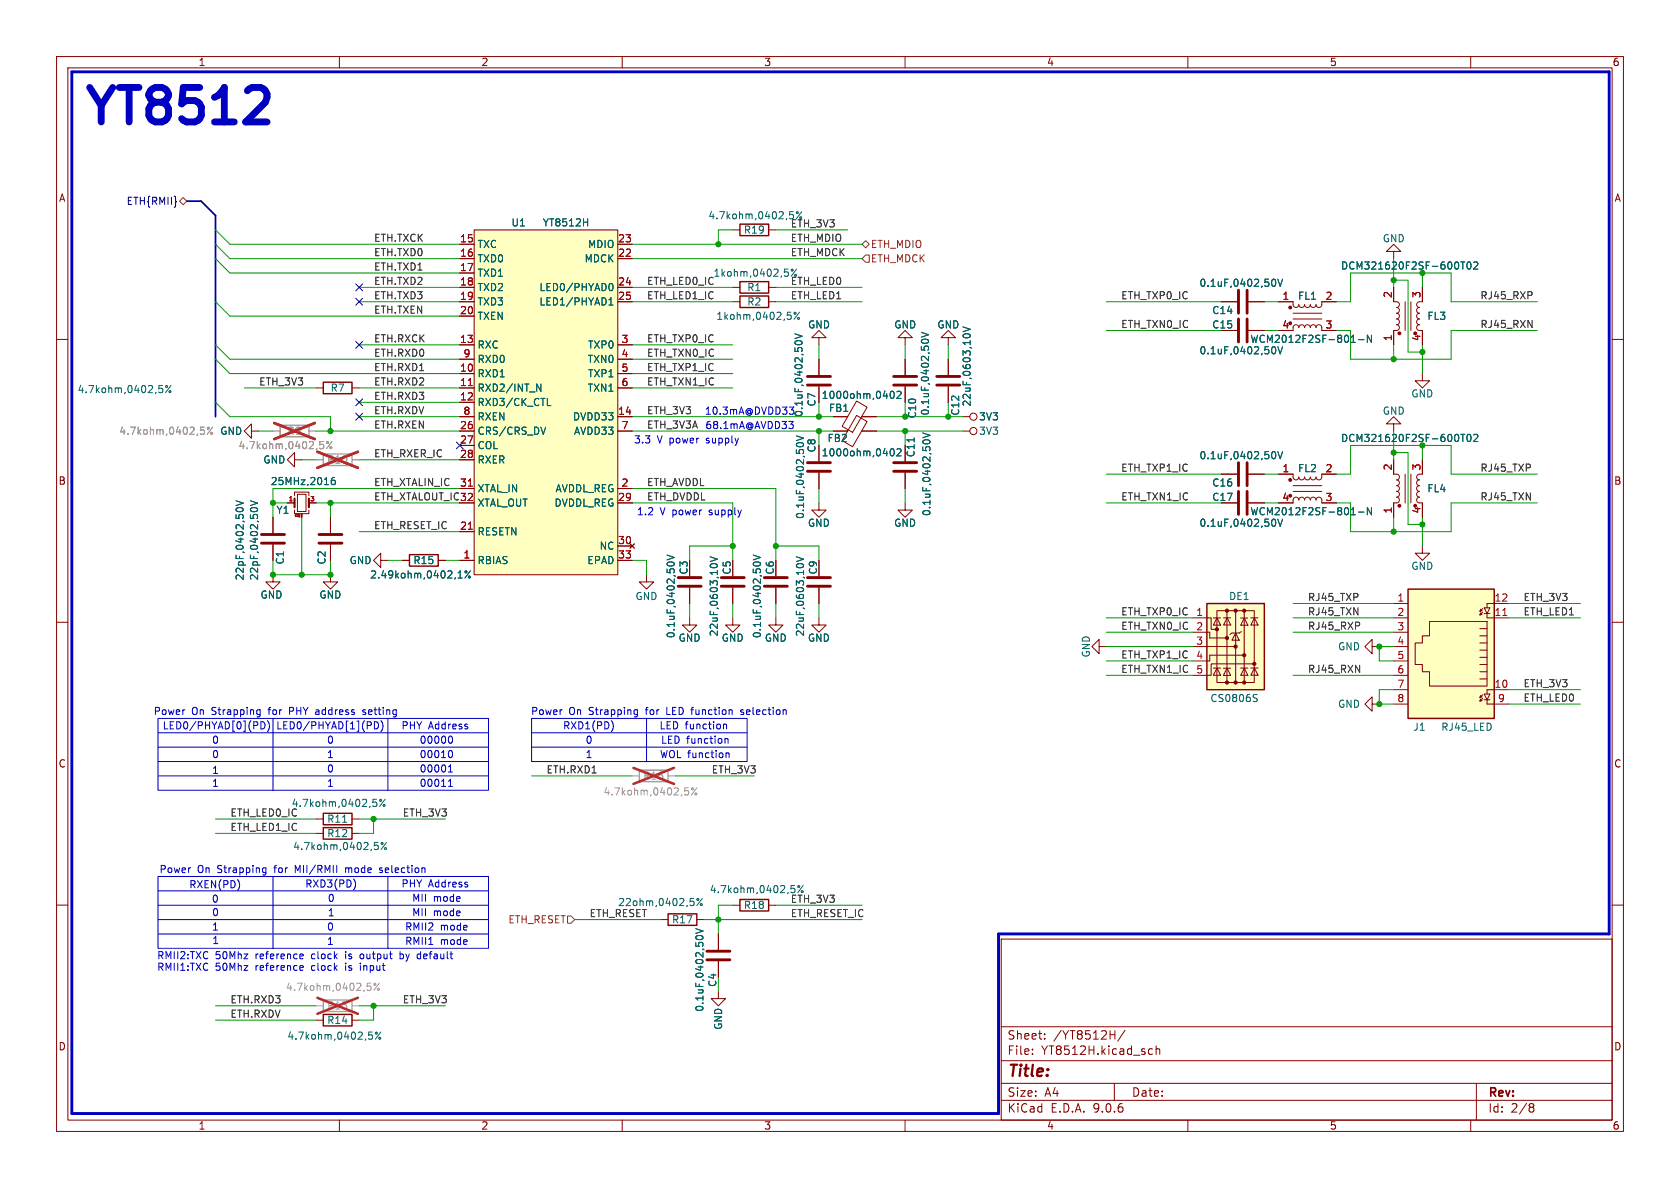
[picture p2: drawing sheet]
<svg xmlns="http://www.w3.org/2000/svg" width="297mm" height="210mm" viewBox="0 0 297 210" stroke-linecap="round" stroke-linejoin="round" font-family="sans-serif">
<g fill="none" stroke="#840000" stroke-width=".18">
<path d="M10 10h277v190h-277zM12 12h273v186h-273zM60 10v2M110 10v2M160 10v2M210 10v2M260 10v2M10 60h2M55.9 68.6h1.2M62.2 68.6h1.3M167.6 63.5v2.8M167.6 68.3v2.8"/>
<path d="M285 60h2M48.3 91.4v2.8M48.3 96.3v2.8M58.4 91.4v2.8M58.4 96.3v2.8M10 110h2M48.3 101.6v1.3h1.2l-1.2 1.2-1.3-1.2h1.3M137.2 109.2v1.3h1.2l-1.2 1.3-1.3-1.3h1.3M137.2 103.9v2.8M144.8 103.9v2.8M242.6 114.3v-1.3l-1.3 1.3 1.3 1.3v-1.3h1.2M285 110h2"/>
<path d="M242.6 124.5v-1.3l-1.3 1.3 1.3 1.2v-1.2h1.2M55.9 147.3h1.2M62.2 147.3h1.3M10 160h2M177 166h108v32h-108zM285 160h2M60 198v2M110 198v2M160 198v2M177 194.5h108M177 191.5h108M177 187.5h108"/>
<path d="M177 181.5h108M182.5 186.3v.1M182.5 185.5v.1M184.7 183.6v.1M184.7 182.8v.1M196.2 182.9h.9M197 191.5v3M197.1 182.2v1.5M198.9 182.1l-1.3 2M203.3 185.4l.4 .1M203.7 186.3l-.4 .1M204.4 185.5l.2-.1 .4 .1v.9"/>
<path d="M204.4 184.9v1.5M210 198v2M260 198v2M261 191.5v6.5M270.6 195.1l.4 .1 .2 .2-.3 .3M270.6 195.7h.3M270.9 195.7l.2 .2 .1 .4-.2 .2-.4 .1"/>
</g>
<path d="M49.5 75.2h5.1v2h-5.1zM113 136.1h5.1v2.1h-5.1z" fill="none" stroke="#a1a1a1" stroke-width=".25"/>
<path d="M48.3 76.2h1.2M54.6 76.2h1.3M111.8 137.2h1.2M118.1 137.2h1.3" fill="none" stroke="#a1a1a1" stroke-width=".18"/>
<g fill="none" stroke="#989898" stroke-width=".18">
<path d="M35.5 75.5h.6M35.6 76h.3l.2 .2-.1 .5-.4 .1M37.6 75.5l-1 1.3M121.1 139.3h.6M121.2 139.7h.3l.2 .3-.1 .5h-.4M123.2 139.3l-1 1.2"/>
<circle cx="36.8" cy="75.7" r=".18"/>
<circle cx="37.4" cy="76.6" r=".18"/>
<circle cx="122.4" cy="139.4" r=".18"/>
<circle cx="123" cy="140.4" r=".18"/>
</g>
<path d="M48.5 74.8l7.2 2.8M55.7 74.8l-7.2 2.8M112 135.7l7.2 2.9M119.2 135.7l-7.2 2.9" fill="none" stroke="#e12e31" stroke-width=".46"/>
<path d="M57.1 67.6h5.1v2h-5.1zM57.1 146.3h5.1v2h-5.1z" fill="none" stroke="#840000" stroke-width=".25"/>
<g fill="none" stroke="#006464" stroke-width=".18">
<path d="M170.3 59.4a.68 .68 0 0 1 .6-.4 .68 .68 0 0 1 .6 .4M170.3 57.8l1.2 .4-1.2 .4M28.1 68.1h.6M28.2 68.6h.3l.3 .3-.1 .5h-.5M30.2 68.1l-.9 1.3M41.7 90.2a.68 .68 0 0 1 .7-.5 .68 .68 0 0 1 .6 .5M41.7 88.5l1.3 .4-1.3 .5M44.3 90.2a.68 .68 0 0 1 .6-.5 .68 .68 0 0 1 .6 .5M44.3 88.5l1.2 .4-1.2 .5M133.2 99.8a.68 .68 0 0 1 .6-.5 .68 .68 0 0 1 .6 .5M133.2 98.1l1.2 .4-1.2 .5M140.8 98.4l1.3 .4-1.3 .5"/>
<path d="M140.8 100.1a.68 .68 0 0 1 .6-.5 .68 .68 0 0 1 .7 .5M66.2 148.9h.6M66.3 149.4h.3l.3 .2-.1 .5-.5 .1M68.3 148.9l-.9 1.3"/>
<circle cx="29.4" cy="68.3" r=".18"/>
<circle cx="30.1" cy="69.2" r=".18"/>
<circle cx="67.5" cy="149.1" r=".18"/>
<circle cx="68.2" cy="150" r=".18"/>
</g>
<path d="M165.6 66.5h4.1M165.6 68.1h4.1M46.2 96h4.1M46.2 94.5h4.1M56.4 96h4.1M56.4 94.5h4.1M135.1 103.6h4.1M135.1 102.1h4.1M142.7 103.6h4.1M142.7 102.1h4.1" fill="none" stroke="#840000" stroke-width=".51"/>
<path d="M83.8 40.6h25.4v61h-25.4z" fill="#ffffc2"/>
<g fill="none" stroke="#840000" stroke-width=".18">
<path d="M81.3 43.2h2.5M81.3 45.7h2.5M81.3 48.3h2.5M81.3 50.8h2.5M81.3 53.3h2.5M81.3 55.9h2.5M83.8 40.6h25.4v61h-25.4zM109.2 43.2h2.6M109.2 45.7h2.6M109.2 50.8h2.6M109.2 53.3h2.6M81.3 61h2.5"/>
<path d="M81.3 63.5h2.5M81.3 66h2.5M81.3 68.6h2.5M81.3 71.1h2.5M81.3 73.7h2.5M81.3 76.2h2.5M81.3 78.7h2.5M109.2 61h2.6M109.2 63.5h2.6M109.2 66h2.6M109.2 68.6h2.6M109.2 73.7h2.6"/>
<path d="M109.2 76.2h2.6M81.3 81.3h2.5M81.3 86.4h2.5M81.3 88.9h2.5M81.3 94h2.5M81.3 99.1h2.5M109.2 86.4h2.6M109.2 88.9h2.6M109.2 99.1h2.6M109.2 96.5h2.6M111.4 96.1l.7 .8M112.1 96.1l-.7 .8"/>
<path d="M121.9 103.9v2.8"/>
</g>
<path d="M103.2 39.3h.7M103.9 38.7v1.2M107.6 53.9h.8M107.6 53l.4-.4v1.3M107.8 50.2l.1-.1a.68 .68 0 0 1 .5 .6 .68 .68 0 0 1-.5 .7l-.1-.1M94.9 67.9l.7 1.3v-1.3M96.5 75.5l-.5 1.3M96.8 71.7h.6M117.9 99.8a.68 .68 0 0 1 .7-.5 .68 .68 0 0 1 .6 .5M117.9 98.1l1.3 .4-1.3 .5" fill="none" stroke="#006464" stroke-width=".18"/>
<path d="M82.8 68.2h.7M82.8 85.9h.7M82.8 93.6h.7" fill="none" stroke="#a90000" stroke-width=".18"/>
<path d="M119.9 103.6h4.1M119.9 102.1h4.1" fill="none" stroke="#840000" stroke-width=".51"/>
<path d="M213.4 106.7h10.1v15.2h-10.1z" fill="#ffffc2"/>
<g fill="none" stroke="#840000" stroke-width=".18">
<path d="M129.5 53.3h1.3M129.5 40.6h1.3M129.5 50.8h1.3M135.9 53.3h1.3M135.9 40.6h1.3M135.9 50.8h1.3M144.8 59.7h1.2l-1.2-1.3-1.3 1.3h1.3v1.3M160 59.7h1.3l-1.3-1.3-1.3 1.3h1.3v1.3M167.6 59.7h1.3l-1.3-1.3-1.2 1.3h1.2v1.3M215.9 58.4h2.8M215.9 53.3h2.8M220.7 58.4h2.8"/>
<path d="M220.7 53.3h2.8M226.1 53.3h2.5v.8l.5 .3 .4-.2 .1-.4 .1 .4 .3 .1 .5-.1 .1-.4 .2 .4 .3 .1 .4-.1 .1-.4 .1 .3 .3 .2h.4l.3-.5 .1 .4 .5 .1 .3-.2 .1-.8h2.5M226.1 58.4h2.5v-.7l.5-.3 .4 .2 .1 .3 .2-.3 .3-.2 .4 .2 .1 .3 .1-.3 .3-.2 .5 .1 .1 .4 .3-.4 .4-.1 .3 .2 .1 .3 .1-.4 .5-.1 .3 .3 .1 .7h2.5M228.6 55.4h5.1M228.6 56.4h5.1M246.4 50.8v2.5l.7 .1 .3 .4-.1 .4-.4 .2h.3l.2 .3-.1 .5-.4 .2 .4 .2 .1 .4-.2 .3-.3 .1 .4 .1 .1 .4-.1 .4-.4 .1 .4 .3v.5l-.3 .2h-.6v2.6M246.4 44.5h1.2l-1.2-1.3-1.3 1.3h1.3v1.2M248.4 53.3v5.1M249.4 53.3v5.1M251.5 50.8v2.5l-.7 .1-.3 .2v.5l.5 .2-.4 .2-.2 .4 .2 .3 .4 .2-.4 .1-.1 .3 .1 .4 .4 .2-.5 .2v.5l.2 .2 .3 .1-.4 .2-.2 .4 .3 .4h.8v2.6M44.4 76.2v-1.3l-1.2 1.3 1.2 1.3v-1.3h1.3M144.8 63.5v2.8"/>
<path d="M144.8 68.3v2.8M144.8 78.7v2.8M147.3 73.7h2.6M147.3 76.2h2.6M151.4 70.9l1.9 1.1-2.6 4.4-1.8-1zM151.4 73.4l1.9 1.1-2.6 4.5-1.8-1.1zM152.3 73.7h2.6M152.3 76.2h2.6M160 63.5v2.8M160 68.3v2.8M160 78.7v2.8M170.2 73.7h1.2"/>
<path d="M170.2 76.2h1.2M246.4 74.9h1.2l-1.2-1.2-1.3 1.2h1.3v1.3M251.5 66v1.3h1.2l-1.2 1.3-1.3-1.3h1.3M50.8 88.9h1.3M52.1 81.3v-1.3l-1.3 1.3 1.3 1.3v-1.3h1.2M52.1 87.6v-.6h2.5v.6M52.1 90.2v.6h2.5v-.6M52.6 87.4h1.5v3h-1.5zM54.6 88.9h1.3M67.3 99.1v-1.3l-1.3 1.3 1.3 1.2v-1.2h1.3M71.1 99.1h1.3M77.5 99.1h1.2"/>
<path d="M144.8 88.9v1.3h1.2l-1.2 1.2-1.3-1.2h1.3M144.8 83.6v2.8M160 88.9v1.3h1.3l-1.3 1.2-1.3-1.2h1.3M160 83.6v2.8M215.9 88.9h2.8M215.9 83.8h2.8M220.7 88.9h2.8M220.7 83.8h2.8M226.1 83.8h2.5v.7l.5 .3 .4-.1 .1-.4 .1 .4 .3 .1 .5-.1 .1-.4 .2 .4 .3 .1 .4-.1 .1-.4 .1 .3 .3 .2 .4-.1 .3-.4 .1 .4 .5 .1 .3-.3 .1-.7h2.5M226.1 88.9h2.5v-.7l.5-.3 .4 .1 .1 .4 .2-.4 .3-.1 .4 .1 .1 .4 .1-.3 .3-.2 .5 .1 .1 .4 .3-.4 .4-.1 .3 .2 .1 .3 .1-.4 .5-.1 .3 .3 .1 .7h2.5M228.6 85.9h5.1M228.6 86.9h5.1"/>
<path d="M246.4 81.3v2.5l.7 .1 .3 .4-.2 .4-.3 .1 .3 .2 .2 .3-.1 .4-.4 .2 .4 .1 .1 .5-.2 .3-.3 .1 .4 .2 .1 .4-.2 .3-.3 .1M246.9 87.9l.4 .2 .1 .4-.3 .3-.7 .1v2.5M248.4 83.8v5.1M249.4 83.8v5.1M251 86.9l-.3 .1-.2 .2v.5l.5 .2-.4 .2-.2 .3 .3 .5h.8v2.5M251 84.8l-.4 .2-.2 .3 .2 .4 .4 .2-.5 .2v.4l.2 .3 .3 .1M251.5 81.3v2.5l-.8 .1-.2 .3 .1 .5 .4 .1M58.4 101.6v1.3h1.3l-1.3 1.2-1.3-1.2h1.3M114.3 101.6v1.3h1.3l-1.3 1.2-1.3-1.2h1.3M121.9 109.2v1.3h1.3l-1.3 1.3-1.3-1.3h1.3M129.5 109.2v1.3h1.3l-1.3 1.3-1.2-1.3h1.2M129.5 103.9v2.8"/>
<path d="M144.8 109.2v1.3h1.2l-1.2 1.3-1.3-1.3h1.3M194.3 114.3v-1.3l-1.3 1.3 1.3 1.3v-1.3h1.3M210.8 109.2h3.3v2.1h1M210.8 111.8h3.1v1h3M210.8 114.3h7.6M214.5 109.2h1.3M214.5 118.1h1.3M215.1 108h6.6v12.7h-6.6zM215.1 109.2l.7 1.3h-1.3zM215.1 118.1l.7 1.3h-1.3zM216.3 118.1h1.3M216.3 109.2h1.3"/>
<path d="M216.9 108v12.7M216.9 118.1l.7 1.3h-1.3zM216.9 109.2l.7 1.3h-1.3zM218.4 108v12.7M218.4 111.9l.7 1.3h-1.3zM219.3 109.3h1.3M219.3 118.1h1.3M219.5 111.6l-.4 .3h-1.3l-.4 .3M220 108v12.7M220 115.8h-6.1v1h-3.1M220 109.3l.6 1.2h-1.3zM220 118.1l.6 1.3h-1.3z"/>
<path d="M221.1 109.2h1.3M221.1 118.1h1.3M221.7 117.3h-7.6v2.1h-3.3M221.8 109.2l.6 1.3h-1.3zM221.8 118.1l.6 1.3h-1.3zM55.9 144.8h1.2M62.2 144.8h1.3M116.8 162.6h1.3M123.2 162.6h1.3M127 175.3v1.2h1.3l-1.3 1.3-1.3-1.3h1.3M127 165.1v2.8M127 169.9v2.8"/>
<path d="M129.5 160h1.3M135.9 160h1.3M55.9 180.3h1.2M62.2 180.3h1.3"/>
<circle cx="172.1" cy="73.7" r=".63"/>
<circle cx="172.1" cy="76.2" r=".63"/>
</g>
<path d="M130.8 39.6h5.1v2.1h-5.1zM130.8 52.3h5.1v2.1h-5.1zM130.8 49.8h5.1v2h-5.1zM72.4 98h5.1v2.1h-5.1zM213.4 106.7h10.1v15.2h-10.1zM57.1 143.8h5.1v2h-5.1zM130.8 159h5.1v2h-5.1zM57.1 179.3h5.1v2.1h-5.1zM118.1 161.5h5.1v2.1h-5.1z" fill="none" stroke="#840000" stroke-width=".25"/>
<g fill="#840000" stroke="#840000" stroke-width=".18">
<circle cx="215.1" cy="111.3" r=".28"/>
<circle cx="216.9" cy="108" r=".28"/>
<circle cx="216.9" cy="112.8" r=".28"/>
<circle cx="216.9" cy="120.7" r=".28"/>
<circle cx="218.4" cy="108" r=".28"/>
<circle cx="218.4" cy="114.3" r=".28"/>
<circle cx="218.4" cy="120.7" r=".28"/>
<circle cx="220" cy="108" r=".28"/>
<circle cx="220" cy="115.8" r=".28"/>
<circle cx="220" cy="120.7" r=".28"/>
<circle cx="221.7" cy="117.3" r=".28"/>
<circle cx="247.4" cy="58.9" r=".25"/>
<circle cx="250.2" cy="58.9" r=".25"/>
<circle cx="228.1" cy="84.8" r=".25"/>
<circle cx="228.1" cy="87.6" r=".25"/>
<circle cx="247.4" cy="89.4" r=".25"/>
<circle cx="250.2" cy="89.4" r=".25"/>
<circle cx="228.1" cy="54.4" r=".25"/>
<circle cx="228.1" cy="57.1" r=".25"/>
</g>
<g fill="none" stroke="#006464" stroke-width=".18">
<path d="M139.6 37.4h.6M139.7 37.9l.5 .1 .1 .4M141.4 38.5l.2-.2 .1 .2M141.7 37.4l-.9 1.3M139.3 48.2l.1 .4M139.8 55.8v.5M140.5 48.7l.1-.2 .2 .2M140.5 59l1.3 .4-1.3 .5M140.8 47.6l-.9 1.2M141.3 55.2l-.9 1.3M162.9 58.8l1.3 .4-1.3 .4M225.1 49.3a.68 .68 0 0 1 .5 .7 .68 .68 0 0 1-.5 .6"/>
<path d="M225.9 49.3l.4 1.3 .4-1.3M242.5 59.3v1.2l-.8-1.2v1.2M258.2 46.3h.8M258.6 46.3v1.3M259.5 46.4l.1-.1a.68 .68 0 0 1 .5 .6 .68 .68 0 0 1-.5 .7l-.1-.2-.2-.3zM260.5 46.4l.5-.1 .3 .4-.8 .9h.8M140.5 60.6a.68 .68 0 0 1 .7-.4 .68 .68 0 0 1 .6 .4M140.8 78.7a.68 .68 0 0 1 .6-.5 .68 .68 0 0 1 .7 .5M140.8 77l1.3 .5-1.3 .4M157.5 69.3l.2-.1a.68 .68 0 0 1 .4 .6 .68 .68 0 0 1-.4 .6l-.2-.1M157.5 79.4l.2-.1a.68 .68 0 0 1 .4 .7 .68 .68 0 0 1-.4 .6l-.2-.1M158.6 69.3l.5-.1 .2 .3-.8 .9h.8"/>
<path d="M158.6 79.4l.5-.1 .2 .4-.8 .9h.8M161.6 77.4v.7M162.9 60.4a.68 .68 0 0 1 .6-.5 .68 .68 0 0 1 .7 .5M163.1 78.2a.68 .68 0 0 1 .7-.5 .68 .68 0 0 1 .6 .5M163.1 76.5l1.3 .5-1.3 .4M225.1 79.8a.68 .68 0 0 1 .5 .7 .68 .68 0 0 1-.5 .6M225.4 61.4a.69 .69 0 0 1-.3 1.2M225.9 79.8l.4 1.3 .4-1.3M225.9 61.3l.4 1.3 .4-1.3M238.9 60.5h.7M240.2 60h.9M258.2 76.8h.8"/>
<path d="M258.6 76.8v1.2M259.5 76.9l.1-.1a.68 .68 0 0 1 .5 .6 .68 .68 0 0 1-.5 .6l-.1-.1-.2-.3zM260.5 76.9l.5-.1 .3 .3-.8 .9h.8M59.2 84.4l-.4 .1a.86 .86 0 0 0 0 1.2l.4-.2 .1-.4-.2-.2h-.3l-.2 .2M125.5 98.4l1.3 .4-1.3 .5M225.4 91.9a.69 .69 0 0 1-.3 1.1M225.9 91.8l.4 1.2 .4-1.2M238.9 91h.7M240.2 90.5h.9M242.5 89.7v1.3l-.8-1.3v1.3M81 102.2h.7M81.1 101.2l.2-.3v1.3"/>
<path d="M83.2 100.9l-1 1.3M125.5 100.1a.68 .68 0 0 1 .7-.5 .68 .68 0 0 1 .6 .5M221.8 123.4l.3 .1 .2 .3-.3 .2h-.3M221.8 122.8h.5M60.6 145.4h.7M66 141.3h.6M66.1 141.8h.3l.2 .2-.1 .5-.4 .1M68.1 141.3l-1 1.3M122 158.8h.6M122.6 159.4l.1 .1-.1 .5M124.2 158.8l-1 1.3M139.9 156.5h.6"/>
<path d="M140 157h.3l.2 .3v.3l-.2 .2M142 156.5l-1 1.3M123 165.8a.68 .68 0 0 1 .6-.4 .68 .68 0 0 1 .7 .4M123 164.2l1.3 .4-1.3 .4M65.2 182.4h.6M65.3 182.9h.3l.3 .3-.2 .5h-.4M67.3 182.4l-1 1.3"/>
<circle cx="141" cy="37.6" r=".18"/>
<circle cx="140" cy="47.7" r=".18"/>
<circle cx="140.6" cy="55.4" r=".18"/>
<circle cx="141.2" cy="56.3" r=".18"/>
<circle cx="82.4" cy="101.1" r=".18"/>
<circle cx="83" cy="102" r=".18"/>
<circle cx="67.3" cy="141.5" r=".18"/>
<circle cx="67.9" cy="142.4" r=".18"/>
<circle cx="123.4" cy="159" r=".18"/>
<circle cx="124" cy="159.9" r=".18"/>
<circle cx="141.2" cy="156.7" r=".18"/>
<circle cx="141.8" cy="157.6" r=".18"/>
<circle cx="66.5" cy="182.6" r=".18"/>
<circle cx="67.1" cy="183.5" r=".18"/>
</g>
<g fill="none" stroke="#840000" stroke-width=".51">
<path d="M218.9 51.3v4.1M218.9 56.4v4.1M220.5 51.3v4.1M220.5 56.4v4.1M142.7 66.5h4.1M142.7 68.1h4.1M158 66.5h4.1M158 68.1h4.1M142.7 83.3h4.1M142.7 81.8h4.1M158 83.3h4.1M158 81.8h4.1"/>
<path d="M218.9 81.8v4.1M218.9 86.9v4M220.5 81.8v4.1M220.5 86.9v4M127.5 103.6h4.1M127.5 102.1h4.1M125 169.7h4M125 168.1h4"/>
</g>
<path d="M57.1 80.3h5.1v2h-5.1zM57.1 176.8h5.1v2h-5.1z" fill="none" stroke="#a1a1a1" stroke-width=".25"/>
<path d="M55.9 81.3h1.2M62.2 81.3h1.3M55.9 177.8h1.2M62.2 177.8h1.3" fill="none" stroke="#a1a1a1" stroke-width=".18"/>
<g fill="none" stroke="#989898" stroke-width=".18">
<path d="M56.6 78h.6M56.7 78.5h.3l.2 .3-.1 .5h-.4M58.7 78l-1 1.3M64.9 173.8h.6M65.1 174.3h.3l.2 .2-.1 .5-.4 .1M67.1 173.8l-1 1.3"/>
<circle cx="57.9" cy="78.2" r=".18"/>
<circle cx="58.5" cy="79.1" r=".18"/>
<circle cx="66.3" cy="174" r=".18"/>
<circle cx="66.9" cy="174.9" r=".18"/>
</g>
<path d="M56.1 79.9l7.2 2.8M63.3 79.9l-7.2 2.8M56.1 176.4l7.2 2.8M63.3 176.4l-7.2 2.8" fill="none" stroke="#e12e31" stroke-width=".46"/>
<path d="M52.1 88.1v1.6M54.6 88.1v1.6" fill="none" stroke="#840000" stroke-width=".38"/>
<path d="M248.9 104.1h15.3v22.9h-15.3z" fill="#ffffc2"/>
<g fill="none" stroke="#840000" stroke-width=".18">
<path d="M81.3 43.2h2.5M81.3 45.7h2.5M81.3 48.3h2.5M81.3 50.8h2.5M81.3 53.3h2.5M81.3 55.9h2.5M109.2 43.2h2.6M109.2 45.7h2.6M109.2 50.8h2.6M109.2 53.3h2.6M215.9 53.3h2.8M215.9 58.4h2.8"/>
<path d="M220.7 53.3h2.8M220.7 58.4h2.8M226.1 53.3h2.5M226.1 58.4h2.5M233.7 53.3h2.5M233.7 58.4h2.5M246.4 50.8v2.5M246.4 58.4v2.6M251.5 50.8v2.5M251.5 58.4v2.6M81.3 61h2.5M81.3 63.5h2.5"/>
<path d="M81.3 66h2.5M81.3 68.6h2.5M81.3 71.1h2.5M81.3 73.7h2.5M81.3 76.2h2.5M81.3 78.7h2.5M109.2 61h2.6M109.2 63.5h2.6M109.2 66h2.6M109.2 68.6h2.6M109.2 73.7h2.6M109.2 76.2h2.6"/>
<path d="M144.8 63.5v2.8M144.8 68.3v2.8M144.8 78.7v2.8M147.3 73.7h2.6M147.3 76.2h2.6M152.4 73.7h2.5M152.4 76.2h2.5M160 63.5v2.8M160 68.3v2.8M160 78.7v2.8M167.6 63.5v2.8M167.6 68.3v2.8"/>
<path d="M48.3 91.4v2.8M48.3 96.3v2.8M50.8 88.9h1.3M54.6 88.9h1.3M58.4 91.4v2.8M58.4 96.3v2.8M71.1 99.1h1.3M77.5 99.1h1.2M81.3 99.1h2.5M81.3 88.9h2.5M81.3 81.3h2.5M81.3 86.4h2.5"/>
<path d="M81.3 94h2.5M109.2 99.1h2.6M109.2 88.9h2.6M109.2 86.4h2.6M109.2 96.5h2.6M111.4 96.1l.7 .8M112.1 96.1l-.7 .8M144.8 83.6v2.8M160 83.6v2.8M215.9 88.9h2.8M215.9 83.8h2.8M220.7 88.9h2.8"/>
<path d="M220.7 83.8h2.8M226.1 88.9h2.5M226.1 83.8h2.5M233.7 88.9h2.5M233.7 83.8h2.5M246.4 81.3v2.5M246.4 88.9v2.5M251.5 96.5v1.3h1.2l-1.2 1.3-1.3-1.3h1.3M251.5 81.3v2.5M251.5 88.9v2.5M121.9 103.9v2.8M129.5 103.9v2.8"/>
<path d="M137.2 103.9v2.8M144.8 103.9v2.8M246.4 109.2h2.5M246.4 106.7h2.5M246.4 119.4h2.5M246.4 116.8h2.5M246.4 114.3h2.5M246.4 111.8h2.5M252.7 109.9h10.2v11.4h-10.2v-2.6h-1.2v-1.2h-1.3v-3.8h1.3v-1.3h1.2zM261.6 116.2h1.3M261.6 114.9h1.3M261.6 113.7h1.3"/>
<path d="M261.6 112.4h1.3M261.6 111.1h1.3M261.6 117.5h1.3M261.6 118.7h1.3M261.7 108.3l-.1 .4M261.7 107.7l-.1 .4M262.1 108.2l-.5 .5 .4-.1M262.1 107.6l-.5 .5 .4-.1M262.4 107.4h1l-.5 1.1zM262.4 108.5h1M262.9 108.5v.7h3.8M266.7 106.7h-3.8v.7"/>
<path d="M246.4 124.5h2.5M246.4 121.9h2.5M261.6 120h1.3M261.7 123.6l-.1 .4M261.7 122.9l-.1 .4M262.1 123.4l-.5 .6 .4-.2M262.1 122.8l-.5 .5 .4-.1M262.4 122.7h1l-.5 1zM262.4 123.7h1M262.9 123.7v.8h3.8M266.7 121.9h-3.8v.8M127 165.1v2.8"/>
<path d="M127 169.9v2.8"/>
</g>
<path d="M248.9 104.1h15.3v22.9h-15.3z" fill="none" stroke="#840000" stroke-width=".25"/>
<path d="M82.8 68.2h.7M82.8 85.9h.7M82.8 93.6h.7M265.7 108.8h.7" fill="none" stroke="#a90000" stroke-width=".18"/>
<path d="M31.7 35.6l.7-.7 .6 .7-.6 .6zM153 45.1h.7v1.3h-.7l-.6-.7zM153 42.5l.7 .7-.7 .6-.6-.6zM100.3 161.9h.7l.6 .7-.6 .6h-.7z" fill="none" stroke="#725600" stroke-width=".18"/>
<g fill="none" stroke="#0000c2" stroke-width=".18">
<path d="M139.5 74.5h.7l-.4 .5 .4 .1v.4l-.2 .3h-.4M139.5 72h.8l-.4 .4 .3 .1M140.2 73.2h-.5M27.9 127h58.5v12.7h-58.5zM27.9 132.1h58.5M27.9 129.5h58.5M27.9 134.6h58.5M27.9 137.2h58.5M45.5 126.3h.5M45.5 125.5h.5M46 125.5v1l-.1 .2h-.3M46.1 127.6a.64 .64 0 0 1 .8 .6 .64 .64 0 0 1-.8 .7z"/>
<path d="M47.3 127.4a1.46 1.46 0 0 1 0 1.9M48.3 127v12.7M64.1 126.3h.4M64.5 125.5l-.4 .1 .1 .2 .3 .1M66.2 127.6v1.3a.66 .66 0 0 0 .7-.5 .66 .66 0 0 0-.4-.8M67.4 127.5a1.47 1.47 0 0 1-.1 1.8M68.6 127v12.7M79.3 136.5h.7M79.3 135.6l.3-.4v1.3M79.3 138.1l.3-.4v1.3M79.3 139h.7M79.5 130.2l.1-.1a.68 .68 0 0 1 .4 .7 .68 .68 0 0 1-.4 .6l-.1-.1"/>
<path d="M79.5 132.7h.1a.68 .68 0 0 1 .4 .6 .68 .68 0 0 1-.4 .6h-.1M94 127h38.1v7.6h-38.1zM94 132.1h38.1M94 129.5h38.1M108.3 127.6l.1 .6-.1 .9M112.2 126.3h.5M112.2 125.5h.5M112.7 125.5v1l-.1 .2h-.3M114.3 127v7.6M127.9 128v.9M127.9 128.1l.2-.1 .3 .1 .1 .8M128.2 130.5v.9"/>
<path d="M128.2 130.7l.1-.2 .4 .1v.8M128.3 133.1v.8M128.3 133.2l.2-.1h.3l.1 .8M130.9 126.3h.4M131.3 125.5l-.4 .1 .1 .2 .3 .1M27.9 154.9h58.5v12.7h-58.5zM27.9 157.5h58.5M46.5 154.2h.5M46.5 153.5h.5M47 153.4v1l-.1 .2-.3 .1M48.3 154.9v12.7M61.1 153.4v.9"/>
<path d="M61.3 153.4l-.2 .1M62.7 155.6l.2 .6-.2 .9M67.1 154.2l.3 .1M67.4 153.4l-.3 .2v.2h.3M68.6 154.9v12.7M27.9 160h58.5M27.9 162.6h58.5M27.9 165.1h58.5M53.2 168.6l.3 .1 .1 .2-.6 .2M53.2 170.7h.3l.1 .3-.6 .1M53.5 169.4l-.3 .1M53.5 171.5h-.3"/>
<path d="M63.7 170.3v.1M63.7 170.7v.8M63.8 168.7l-.2 .2 .2 .5M70.7 169.4l.4 .1M70.7 168.2v1.3M71.1 168.6l-.4 .1M74 168.6l.4 .1M74.4 169.4l-.4 .1M75.8 167h.7"/>
</g>
<path d="M12.7 12.7h271.8v152.4h-108v31.8h-163.8z" fill="none" stroke="#0000c2" stroke-width=".51"/>
<path d="M33 35.6h2.6l2.5 2.5v35.6" fill="none" stroke="#000084" stroke-width=".3"/>
<g fill="none" stroke="#009600" stroke-width=".18">
<path d="M38.1 40.6l2.5 2.6h40.7M38.1 45.7l2.5 2.6h40.7M38.1 43.2l2.5 2.5h40.7M38.1 53.3l2.5 2.6h40.7M63.5 53.3h17.8M63.5 50.8h17.8M111.8 43.2h40.6M111.8 53.3h17.7M111.8 50.8h17.7M111.8 45.7h40.6M129.5 40.6h-2.5v2.6M137.2 53.3h15.2"/>
<path d="M137.2 50.8h15.2M137.2 40.6h12.7M195.6 53.3h20.3M195.6 58.4h20.3M223.5 53.3h2.6M223.5 58.4h2.6M236.2 53.3h2.6v-5h17.7v5h15.3M236.2 58.4h2.6v5.1h17.7v-5.1h15.3M246.4 49.5h2.5v12.7h2.6M246.4 45.7v5.1M251.5 48.3v2.5M38.1 71.1l2.5 2.6h17.8v2.5"/>
<path d="M38.1 61l2.5 2.5h40.7M38.1 63.5l2.5 2.5h40.7M43.2 68.6h12.7M45.7 76.2h2.6M55.9 76.2h25.4M63.5 71.1h17.8M63.5 61h17.8M63.5 73.7h17.8M63.5 68.6h17.8M111.8 61h17.7M111.8 73.7h35.5M111.8 63.5h17.7"/>
<path d="M111.8 76.2h35.5M111.8 68.6h17.7M111.8 66h17.7M144.8 61v2.5M144.8 71.1v2.6M144.8 76.2v2.5M154.9 73.7h15.3M154.9 76.2h15.3M160 61v2.5M160 71.1v2.6M160 76.2v2.5M167.6 61v2.5"/>
<path d="M167.6 71.1v2.6M246.4 61v2.5M246.4 76.2v5.1M251.5 61v5M251.5 78.7v2.6M48.3 88.9h2.5M48.3 99.1v2.5h10.1v-2.5M53.3 81.3h2.6M53.3 91.4v10.2M55.9 88.9h25.4M58.4 88.9v2.5M63.5 94h17.8"/>
<path d="M63.5 81.3h17.8M68.6 99.1h2.5M78.7 99.1h2.6M81.3 86.4h-33v5M111.8 88.9h17.7v10.2M111.8 99.1h2.5v2.5M111.8 86.4h25.4v12.7M129.5 96.5h-7.6v2.6M137.2 96.5h7.6v2.6M144.8 86.4v2.5M160 86.4v2.5M195.6 88.9h20.3"/>
<path d="M195.6 83.8h20.3M223.5 88.9h2.6M223.5 83.8h2.6M236.2 88.9h2.6v5.1h17.7v-5.1h15.3M236.2 83.8h2.6v-5.1h17.7v5.1h15.3M246.4 91.4v2.6M246.4 80h2.5v12.7h2.6M251.5 91.4v5.1M121.9 106.7v2.5M129.5 106.7v2.5M137.2 106.7v2.5M144.8 106.7v2.5"/>
<path d="M195.6 114.3h15.2M195.6 109.2h15.2M195.6 116.8h15.2M195.6 119.4h15.2M195.6 111.8h15.2M228.6 109.2h17.8M228.6 119.4h17.8M228.6 111.8h17.8M228.6 106.7h17.8M246.4 114.3h-2.6v2.5h2.6M266.7 109.2h12.7M266.7 106.7h12.7"/>
<path d="M94 137.2h17.8M119.4 137.2h13.9M246.4 121.9h-2.6v2.6h2.6M266.7 121.9h12.7M266.7 124.5h12.7M38.1 144.8h17.8M38.1 147.3h17.8M63.5 144.8h15.2M66 144.8v2.5h-2.5M38.1 177.8h17.8M63.5 177.8h15.2M66 177.8v2.5h-2.5"/>
<path d="M101.6 162.6h15.2M124.5 162.6h27.9M127 172.7v2.6M129.5 160h-2.5v5.1M137.2 160h15.2M38.1 180.3h17.8"/>
</g>
<path d="M62.9 52.7l1.2 1.2M62.9 50.2l1.2 1.2M64.1 52.7l-1.2 1.2M64.1 50.2l-1.2 1.2M62.9 60.4l1.2 1.2M62.9 70.5l1.2 1.2M62.9 73.1l1.2 1.2M64.1 60.4l-1.2 1.2M64.1 70.5l-1.2 1.2M64.1 73.1l-1.2 1.2M80.7 78.1l1.2 1.2M81.9 78.1l-1.2 1.2" fill="none" stroke="#000084" stroke-width=".18"/>
<path d="M46.6 15.8a1.65 1.65 0 0 1 .3 2.3l-3.5 3.5h3.8" fill="none" stroke="#0000c2" stroke-width="1.2"/>
<g fill="none" stroke="#006464" stroke-width=".18">
<path d="M103.2 39.3h.7M103.9 38.7v1.2M107.6 53.9h.8M107.6 53l.4-.4v1.3M107.8 50.2l.1-.1a.68 .68 0 0 1 .5 .6 .68 .68 0 0 1-.5 .7l-.1-.1M140.5 59l1.3 .4-1.3 .5M162.9 58.8l1.3 .4-1.3 .4M170.3 59.4a.68 .68 0 0 1 .6-.4 .68 .68 0 0 1 .6 .4M170.3 57.8l1.2 .4-1.2 .4M225.1 49.3a.68 .68 0 0 1 .5 .7 .68 .68 0 0 1-.5 .6M225.9 49.3l.4 1.3 .4-1.3M242.5 59.3v1.2l-.8-1.2v1.2"/>
<path d="M258.2 46.3h.8M258.6 46.3v1.3M259.5 46.4l.1-.1a.68 .68 0 0 1 .5 .6 .68 .68 0 0 1-.5 .7l-.1-.2-.2-.3zM260.5 46.4l.5-.1 .3 .4-.8 .9h.8M94.9 67.9l.7 1.3v-1.3M96.5 75.5l-.5 1.3M96.8 71.7h.6M140.5 60.6a.68 .68 0 0 1 .7-.4 .68 .68 0 0 1 .6 .4M140.8 78.7a.68 .68 0 0 1 .6-.5 .68 .68 0 0 1 .7 .5M140.8 77l1.3 .5-1.3 .4M157.5 79.4l.2-.1a.68 .68 0 0 1 .4 .7 .68 .68 0 0 1-.4 .6l-.2-.1M157.5 69.3l.2-.1a.68 .68 0 0 1 .4 .6 .68 .68 0 0 1-.4 .6l-.2-.1"/>
<path d="M158.6 79.4l.5-.1 .2 .4-.8 .9h.8M158.6 69.3l.5-.1 .2 .3-.8 .9h.8M161.6 77.4v.7M162.9 60.4a.68 .68 0 0 1 .6-.5 .68 .68 0 0 1 .7 .5M163.1 78.2a.68 .68 0 0 1 .7-.5 .68 .68 0 0 1 .6 .5M163.1 76.5l1.3 .5-1.3 .4M225.1 79.8a.68 .68 0 0 1 .5 .7 .68 .68 0 0 1-.5 .6M225.4 61.4a.69 .69 0 0 1-.3 1.2M225.9 79.8l.4 1.3 .4-1.3M225.9 61.3l.4 1.3 .4-1.3M238.9 60.5h.7M240.2 60h.9"/>
<path d="M258.2 76.8h.8M258.6 76.8v1.2M259.5 76.9l.1-.1a.68 .68 0 0 1 .5 .6 .68 .68 0 0 1-.5 .6l-.1-.1-.2-.3zM260.5 76.9l.5-.1 .3 .3-.8 .9h.8M41.7 90.2a.68 .68 0 0 1 .7-.5 .68 .68 0 0 1 .6 .5M41.7 88.5l1.3 .4-1.3 .5M44.3 90.2a.68 .68 0 0 1 .6-.5 .68 .68 0 0 1 .6 .5M44.3 88.5l1.2 .4-1.2 .5M59.2 84.4l-.4 .1a.86 .86 0 0 0 0 1.2l.4-.2 .1-.4-.2-.2h-.3l-.2 .2M117.9 99.8a.68 .68 0 0 1 .7-.5 .68 .68 0 0 1 .6 .5M117.9 98.1l1.3 .4-1.3 .5M125.5 98.4l1.3 .4-1.3 .5"/>
<path d="M133.2 99.8a.68 .68 0 0 1 .6-.5 .68 .68 0 0 1 .6 .5M133.2 98.1l1.2 .4-1.2 .5M140.8 98.4l1.3 .4-1.3 .5M225.4 91.9a.69 .69 0 0 1-.3 1.1M225.9 91.8l.4 1.2 .4-1.2M238.9 91h.7M240.2 90.5h.9M242.5 89.7v1.3l-.8-1.3v1.3M81 102.2h.7M81.1 101.2l.2-.3v1.3M83.2 100.9l-1 1.3M125.5 100.1a.68 .68 0 0 1 .7-.5 .68 .68 0 0 1 .6 .5"/>
<path d="M140.8 100.1a.68 .68 0 0 1 .6-.5 .68 .68 0 0 1 .7 .5M123 165.8a.68 .68 0 0 1 .6-.4 .68 .68 0 0 1 .7 .4M123 164.2l1.3 .4-1.3 .4"/>
<circle cx="82.4" cy="101.1" r=".18"/>
<circle cx="83" cy="102" r=".18"/>
</g>
<g fill="none" stroke="#989898" stroke-width=".18">
<path d="M35.5 75.5h.6M35.6 76h.3l.2 .2-.1 .5-.4 .1M37.6 75.5l-1 1.3M56.6 78h.6M56.7 78.5h.3l.2 .3-.1 .5h-.4M58.7 78l-1 1.3"/>
<circle cx="36.8" cy="75.7" r=".18"/>
<circle cx="37.4" cy="76.6" r=".18"/>
<circle cx="57.9" cy="78.2" r=".18"/>
<circle cx="58.5" cy="79.1" r=".18"/>
</g>
<path d="M48.3 76.2h1.2M54.6 76.2h1.3M55.9 81.3h1.2M62.2 81.3h1.3" fill="none" stroke="#a1a1a1" stroke-width=".18"/>
<path d="M48.5 74.8l7.2 2.8M55.7 74.8l-7.2 2.8M56.1 79.9l7.2 2.8M63.3 79.9l-7.2 2.8" fill="none" stroke="#e12e31" stroke-width=".46"/>
<g fill="#009600" stroke="#009600" stroke-width=".18">
<circle cx="66" cy="144.8" r=".46"/>
<circle cx="48.3" cy="101.6" r=".46"/>
<circle cx="58.4" cy="101.6" r=".46"/>
<circle cx="53.3" cy="101.6" r=".46"/>
<circle cx="58.4" cy="88.9" r=".46"/>
<circle cx="66" cy="177.8" r=".46"/>
<circle cx="127" cy="162.6" r=".46"/>
<circle cx="58.4" cy="76.2" r=".46"/>
<circle cx="48.3" cy="88.9" r=".46"/>
<circle cx="129.5" cy="96.5" r=".46"/>
<circle cx="137.2" cy="96.5" r=".46"/>
<circle cx="167.6" cy="73.7" r=".46"/>
<circle cx="251.5" cy="62.2" r=".46"/>
<circle cx="251.5" cy="78.7" r=".46"/>
<circle cx="246.4" cy="80" r=".46"/>
<circle cx="251.5" cy="48.3" r=".46"/>
<circle cx="246.4" cy="49.5" r=".46"/>
<circle cx="127" cy="43.2" r=".46"/>
<circle cx="160" cy="73.7" r=".46"/>
<circle cx="160" cy="76.2" r=".46"/>
<circle cx="144.8" cy="73.7" r=".46"/>
<circle cx="144.8" cy="76.2" r=".46"/>
<circle cx="246.4" cy="94" r=".46"/>
<circle cx="251.5" cy="92.7" r=".46"/>
<circle cx="246.4" cy="63.5" r=".46"/>
<circle cx="243.8" cy="124.5" r=".46"/>
<circle cx="243.8" cy="114.3" r=".46"/>
</g>
<text font-size="8.5" fill="#0000c2" x="14.5" y="23.7">YT8512</text>
<text font-size="2.8" fill="#840000" x="178" y="190.9">Title:</text>
<g font-size="2.1" fill="#840000">
<text x="178" y="184">Sheet:</text>
<text x="186.2" y="184">/YT8512H/</text>
<text x="178" y="186.7">File:</text>
<text x="184.1" y="186.7">YT8512H.kicad_sch</text>
<text x="178" y="196.9">KiCad</text>
<text x="178" y="194.1">Size:</text>
<text x="184.7" y="194.1">A4</text>
<text x="185.7" y="196.9">E.D.A.</text>
<text x="193.3" y="196.9">9.0.6</text>
<text x="200" y="194.1">Date:</text>
<text x="263" y="194.3">Rev:</text>
<text x="263" y="196.9">Id:</text>
<text x="267.1" y="196.9">2/8</text>
</g>
<g font-size="1.8" fill="#840000">
<text x="35" y="11.9">1</text>
<text x="85" y="11.9">2</text>
<text x="135" y="11.9">3</text>
<text x="185" y="11.9">4</text>
<text x="235" y="11.9">5</text>
<text x="285" y="11.9">6</text>
<text x="10.3" y="35.9">A</text>
<text x="285.3" y="35.9">A</text>
<text x="10.3" y="85.9">B</text>
<text x="285.3" y="85.9">B</text>
<text x="121.8" y="101.7" transform="rotate(-90 121.8 101.7)">C3</text>
<text x="129.4" y="101.7" transform="rotate(-90 129.4 101.7)">C5</text>
<text x="137" y="101.7" transform="rotate(-90 137 101.7)">C6</text>
<text x="144.6" y="101.7" transform="rotate(-90 144.6 101.7)">C9</text>
<text x="10.3" y="135.9">C</text>
<text x="285.3" y="135.9">C</text>
<text x="10.3" y="185.9">D</text>
<text x="285.3" y="185.9">D</text>
<text x="35" y="199.9">1</text>
<text x="85" y="199.9">2</text>
<text x="135" y="199.9">3</text>
<text x="185" y="199.9">4</text>
<text x="235" y="199.9">5</text>
<text x="285" y="199.9">6</text>
</g>
<text font-size="1.8" fill="#000084" x="22.3" y="36.4">ETH{RMII}</text>
<g font-size="1.8" fill="#006464">
<text x="90.3" y="40.2">U1</text>
<text x="95.9" y="40.2">YT8512H</text>
<text x="125.1" y="39">4.7kohm,0402,5%</text>
<text x="131.4" y="41.5">R19</text>
<text x="84.3" y="44">TXC</text>
<text x="84.3" y="46.6">TXD0</text>
<text x="103.2" y="46.6">MDCK</text>
<text x="103.9" y="44">MDIO</text>
<text x="237" y="47.9">DCM321620F2SF-600T02</text>
<text x="244.4" y="43">GND</text>
<text x="84.3" y="49.1">TXD1</text>
<text x="84.3" y="51.7">TXD2</text>
<text x="95.3" y="51.7">LED0/PHYAD0</text>
<text x="126" y="49.1">1kohm,0402,5%</text>
<text x="132" y="51.7">R1</text>
<text x="211.9" y="50.9">0.1uF,0402,50V</text>
<text x="229.4" y="53.2">FL1</text>
<text x="84.3" y="54.2">TXD3</text>
<text x="84.3" y="56.7">TXEN</text>
<text x="95.3" y="54.2">LED1/PHYAD1</text>
<text x="126.5" y="56.7">1kohm,0402,5%</text>
<text x="132" y="54.2">R2</text>
<text x="142.8" y="58.3">GND</text>
<text x="158" y="58.3">GND</text>
<text x="165.6" y="58.3">GND</text>
<text x="214.2" y="55.7">C14</text>
<text x="214.2" y="58.3">C15</text>
<text x="252.2" y="56.7">FL3</text>
<text x="84.3" y="61.8">RXC</text>
<text x="84.3" y="64.4">RXD0</text>
<text x="103.8" y="64.4">TXN0</text>
<text x="103.9" y="61.8">TXP0</text>
<text x="211.9" y="62.8">0.1uF,0402,50V</text>
<text x="220.9" y="60.8">WCM2012F2SF-801-N</text>
<text x="13.6" y="69.7">4.7kohm,0402,5%</text>
<text x="58.3" y="69.4">R7</text>
<text x="84.3" y="66.9">RXD1</text>
<text x="84.3" y="69.4">RXD2/INT_N</text>
<text x="84.3" y="72">RXD3/CK_CTL</text>
<text x="103.8" y="69.4">TXN1</text>
<text x="103.9" y="66.9">TXP1</text>
<text x="144.4" y="72" transform="rotate(-90 144.4 72)">C7</text>
<text x="145.2" y="70.7">1000ohm,0402</text>
<text x="171.8" y="72" transform="rotate(-90 171.8 72)">22uF,0603,10V</text>
<text x="249.4" y="70.5">GND</text>
<text x="38.8" y="77.1">GND</text>
<text x="84.3" y="74.5">RXEN</text>
<text x="84.3" y="77.1">CRS/CRS_DV</text>
<text x="101.2" y="74.5">DVDD33</text>
<text x="101.4" y="77.1">AVDD33</text>
<text x="142.1" y="73.8" transform="rotate(-90 142.1 73.8)">0.1uF,0402,50V</text>
<text x="146.5" y="73">FB1</text>
<text x="162.2" y="74.1" transform="rotate(-90 162.2 74.1)">C10</text>
<text x="164.4" y="73.5" transform="rotate(-90 164.4 73.5)">0.1uF,0402,50V</text>
<text x="169.8" y="73.6" transform="rotate(-90 169.8 73.6)">C12</text>
<text x="173" y="74.5">3V3</text>
<text x="173" y="77.1">3V3</text>
<text x="244.4" y="73.5">GND</text>
<text x="46.5" y="82.1">GND</text>
<text x="84.3" y="79.6">COL</text>
<text x="84.3" y="82.1">RXER</text>
<text x="144.4" y="80.1" transform="rotate(-90 144.4 80.1)">C8</text>
<text x="145.2" y="80.9">1000ohm,0402</text>
<text x="146.2" y="78.3">FB2</text>
<text x="161.9" y="80.9" transform="rotate(-90 161.9 80.9)">C11</text>
<text x="211.9" y="81.4">0.1uF,0402,50V</text>
<text x="229.4" y="83.7">FL2</text>
<text x="237" y="78.3">DCM321620F2SF-600T02</text>
<text x="47.8" y="86">25MHz,2016</text>
<text x="84.3" y="87.2">XTAL_IN</text>
<text x="84.3" y="89.8">XTAL_OUT</text>
<text x="97.9" y="89.8">DVDDL_REG</text>
<text x="98.1" y="87.2">AVDDL_REG</text>
<text x="214.2" y="86.2">C16</text>
<text x="214.2" y="88.7">C17</text>
<text x="252.2" y="87.2">FL4</text>
<text x="48.8" y="91">Y1</text>
<text x="84.3" y="94.8">RESETN</text>
<text x="142.3" y="91.8" transform="rotate(-90 142.3 91.8)">0.1uF,0402,50V</text>
<text x="142.7" y="93.3">GND</text>
<text x="158" y="93.3">GND</text>
<text x="164.7" y="91.3" transform="rotate(-90 164.7 91.3)">0.1uF,0402,50V</text>
<text x="211.9" y="93.3">0.1uF,0402,50V</text>
<text x="220.9" y="91.3">WCM2012F2SF-801-N</text>
<text x="50.4" y="99.9" transform="rotate(-90 50.4 99.9)">C1</text>
<text x="57.8" y="99.9" transform="rotate(-90 57.8 99.9)">C2</text>
<text x="61.7" y="99.9">GND</text>
<text x="73" y="99.9">R15</text>
<text x="84.3" y="99.9">RBIAS</text>
<text x="103.7" y="99.9">EPAD</text>
<text x="105.9" y="97.4">NC</text>
<text x="249.4" y="100.9">GND</text>
<text x="43.3" y="102.7" transform="rotate(-90 43.3 102.7)">22pF,0402,50V</text>
<text x="45.8" y="102.7" transform="rotate(-90 45.8 102.7)">22pF,0402,50V</text>
<text x="46" y="106">GND</text>
<text x="56.4" y="106">GND</text>
<text x="65.3" y="102.5">2.49kohm,0402,1%</text>
<text x="112.2" y="106.3">GND</text>
<text x="217.2" y="106.3">DE1</text>
<text x="119.5" y="112.9" transform="rotate(-90 119.5 112.9)">0.1uF,0402,50V</text>
<text x="119.9" y="113.6">GND</text>
<text x="127.1" y="112.6" transform="rotate(-90 127.1 112.6)">22uF,0603,10V</text>
<text x="127.5" y="113.6">GND</text>
<text x="134.7" y="112.9" transform="rotate(-90 134.7 112.9)">0.1uF,0402,50V</text>
<text x="135.1" y="113.6">GND</text>
<text x="142.3" y="112.6" transform="rotate(-90 142.3 112.6)">22uF,0603,10V</text>
<text x="142.7" y="113.6">GND</text>
<text x="192.9" y="116.3" transform="rotate(-90 192.9 116.3)">GND</text>
<text x="236.5" y="115.2">GND</text>
<text x="213.9" y="124.3">CS0806S</text>
<text x="236.5" y="125.3">GND</text>
<text x="249.8" y="129.4">J1</text>
<text x="254.7" y="129.4">RJ45_LED</text>
<text x="51.5" y="142.8">4.7kohm,0402,5%</text>
<text x="57.7" y="148.2">R12</text>
<text x="57.7" y="145.6">R11</text>
<text x="51.7" y="150.5">4.7kohm,0402,5%</text>
<text x="109.2" y="160.4">22ohm,0402,5%</text>
<text x="125.4" y="158.1">4.7kohm,0402,5%</text>
<text x="131.4" y="160.9">R18</text>
<text x="118.7" y="163.4">R17</text>
<text x="124.6" y="179" transform="rotate(-90 124.6 179)">0.1uF,0402,50V</text>
<text x="126.8" y="174.6" transform="rotate(-90 126.8 174.6)">C4</text>
<text x="50.7" y="184">4.7kohm,0402,5%</text>
<text x="57.7" y="181.2">R14</text>
<text x="127.9" y="182.1" transform="rotate(-90 127.9 182.1)">GND</text>
</g>
<g font-size="1.8" fill="#0f0f0f">
<text x="139.7" y="40.3">ETH_3V3</text>
<text x="66" y="45.4">ETH.TXD0</text>
<text x="66" y="42.8">ETH.TXCK</text>
<text x="66" y="47.9">ETH.TXD1</text>
<text x="139.7" y="42.8">ETH_MDIO</text>
<text x="139.7" y="45.4">ETH_MDCK</text>
<text x="66" y="53">ETH.TXD3</text>
<text x="66" y="50.5">ETH.TXD2</text>
<text x="114.3" y="50.5">ETH_LED0_IC</text>
<text x="114.3" y="53">ETH_LED1_IC</text>
<text x="139.7" y="53">ETH_LED1</text>
<text x="139.7" y="50.5">ETH_LED0</text>
<text x="198.1" y="53">ETH_TXP0_IC</text>
<text x="261.6" y="53">RJ45_RXP</text>
<text x="66" y="55.5">ETH.TXEN</text>
<text x="198.1" y="58.1">ETH_TXN0_IC</text>
<text x="261.6" y="58.1">RJ45_RXN</text>
<text x="66" y="65.7">ETH.RXD1</text>
<text x="66" y="60.6">ETH.RXCK</text>
<text x="66" y="63.2">ETH.RXD0</text>
<text x="114.3" y="60.6">ETH_TXP0_IC</text>
<text x="114.3" y="63.2">ETH_TXN0_IC</text>
<text x="114.3" y="65.7">ETH_TXP1_IC</text>
<text x="45.7" y="68.2">ETH_3V3</text>
<text x="66" y="70.8">ETH.RXD3</text>
<text x="66" y="68.2">ETH.RXD2</text>
<text x="114.3" y="68.2">ETH_TXN1_IC</text>
<text x="66" y="75.9">ETH.RXEN</text>
<text x="66" y="73.3">ETH.RXDV</text>
<text x="114.3" y="73.3">ETH_3V3</text>
<text x="114.3" y="75.9">ETH_3V3A</text>
<text x="66" y="80.9">ETH_RXER_IC</text>
<text x="198.1" y="83.5">ETH_TXP1_IC</text>
<text x="261.6" y="83.5">RJ45_TXP</text>
<text x="66" y="88.6">ETH_XTALOUT_IC32</text>
<text x="66" y="86">ETH_XTALIN_IC</text>
<text x="114.3" y="88.6">ETH_DVDDL</text>
<text x="114.3" y="86">ETH_AVDDL</text>
<text x="198.1" y="88.6">ETH_TXN1_IC</text>
<text x="261.6" y="88.6">RJ45_TXN</text>
<text x="66" y="93.6">ETH_RESET_IC</text>
<text x="231.1" y="106.3">RJ45_TXP</text>
<text x="269.2" y="106.3">ETH_3V3</text>
<text x="198.1" y="108.9">ETH_TXP0_IC</text>
<text x="198.1" y="111.4">ETH_TXN0_IC</text>
<text x="231.1" y="111.4">RJ45_RXP</text>
<text x="231.1" y="108.9">RJ45_TXN</text>
<text x="269.2" y="108.9">ETH_LED1</text>
<text x="198.1" y="119">ETH_TXN1_IC</text>
<text x="198.1" y="116.5">ETH_TXP1_IC</text>
<text x="231.1" y="119">RJ45_RXN</text>
<text x="269.2" y="121.6">ETH_3V3</text>
<text x="269.2" y="124.1">ETH_LED0</text>
<text x="96.5" y="136.8">ETH.RXD1</text>
<text x="125.7" y="136.8">ETH_3V3</text>
<text x="40.6" y="144.4">ETH_LED0_IC</text>
<text x="40.6" y="147">ETH_LED1_IC</text>
<text x="71.1" y="144.4">ETH_3V3</text>
<text x="139.7" y="159.7">ETH_3V3</text>
<text x="104.1" y="162.2">ETH_RESET</text>
<text x="139.7" y="162.2">ETH_RESET_IC</text>
<text x="40.6" y="180">ETH.RXDV</text>
<text x="40.6" y="177.5">ETH.RXD3</text>
<text x="71.1" y="177.5">ETH_3V3</text>
</g>
<g font-size="1.8" fill="#a90000">
<text x="81.2" y="42.9">15</text>
<text x="81.2" y="45.5">16</text>
<text x="109.2" y="42.9">23</text>
<text x="109.2" y="45.5">22</text>
<text x="81.2" y="48">17</text>
<text x="81.2" y="50.5">18</text>
<text x="81.2" y="53.1">19</text>
<text x="109.2" y="50.5">24</text>
<text x="109.2" y="53.1">25</text>
<text x="226.6" y="53.1">1</text>
<text x="234.2" y="53.1">2</text>
<text x="246.1" y="52.8" transform="rotate(-90 246.1 52.8)">2</text>
<text x="251.2" y="52.8" transform="rotate(-90 251.2 52.8)">3</text>
<text x="81.2" y="55.6">20</text>
<text x="226.6" y="58.2">4</text>
<text x="234.2" y="58.2">3</text>
<text x="81.2" y="60.7">13</text>
<text x="81.2" y="65.8">10</text>
<text x="81.8" y="63.2">9</text>
<text x="109.8" y="60.7">3</text>
<text x="109.8" y="63.2">4</text>
<text x="109.8" y="65.8">5</text>
<text x="246.1" y="60.4" transform="rotate(-90 246.1 60.4)">1</text>
<text x="251.2" y="60.4" transform="rotate(-90 251.2 60.4)">4</text>
<text x="81.2" y="68.3">11</text>
<text x="81.2" y="70.9">12</text>
<text x="109.8" y="68.3">6</text>
<text x="81.2" y="75.9">26</text>
<text x="81.8" y="73.4">8</text>
<text x="109.2" y="73.4">14</text>
<text x="109.8" y="75.9">7</text>
<text x="81.2" y="78.5">27</text>
<text x="81.2" y="81">28</text>
<text x="226.6" y="83.6">1</text>
<text x="234.2" y="83.6">2</text>
<text x="246.1" y="83.3" transform="rotate(-90 246.1 83.3)">2</text>
<text x="251.2" y="83.3" transform="rotate(-90 251.2 83.3)">3</text>
<text x="81.2" y="86.1">31</text>
<text x="81.2" y="88.6">32</text>
<text x="109.2" y="88.6">29</text>
<text x="109.8" y="86.1">2</text>
<text x="226.6" y="88.6">4</text>
<text x="234.2" y="88.6">3</text>
<text x="81.2" y="93.7">21</text>
<text x="246.1" y="90.9" transform="rotate(-90 246.1 90.9)">1</text>
<text x="251.2" y="90.9" transform="rotate(-90 251.2 90.9)">4</text>
<text x="81.8" y="98.8">1</text>
<text x="109.2" y="96.3">30</text>
<text x="109.2" y="98.8">33</text>
<text x="246.9" y="106.4">1</text>
<text x="264.1" y="106.4">12</text>
<text x="211.4" y="109">1</text>
<text x="211.4" y="111.5">2</text>
<text x="246.9" y="111.5">3</text>
<text x="246.9" y="109">2</text>
<text x="264.1" y="109">11</text>
<text x="211.4" y="114">3</text>
<text x="211.4" y="116.6">4</text>
<text x="211.4" y="119.1">5</text>
<text x="246.9" y="119.1">6</text>
<text x="246.9" y="116.6">5</text>
<text x="246.9" y="114">4</text>
<text x="246.9" y="124.2">8</text>
<text x="246.9" y="121.7">7</text>
<text x="264.1" y="121.7">10</text>
<text x="264.7" y="124.2">9</text>
</g>
<g font-size="1.8" fill="#725600">
<text x="153.9" y="46.6">ETH_MDCK</text>
<text x="153.9" y="44">ETH_MDIO</text>
<text x="89.8" y="163.4">ETH_RESET</text>
</g>
<g font-size="1.8" fill="#989898">
<text x="21" y="77.1">4.7kohm,0402,5%</text>
<text x="50.7" y="77.1">R9</text>
<text x="42.1" y="79.6">4.7kohm,0402,5%</text>
<text x="57.7" y="82.1">R10</text>
<text x="106.6" y="140.8">4.7kohm,0402,5%</text>
<text x="113.6" y="138">R16</text>
<text x="50.5" y="175.4">4.7kohm,0402,5%</text>
<text x="57.7" y="178.7">R13</text>
</g>
<g font-size="1.8" fill="#0000c2">
<text x="124.5" y="73.5">10.3mA@DVDD33</text>
<text x="124.6" y="76.1">68.1mA@AVDD33</text>
<text x="112" y="78.6">3.3</text>
<text x="116.2" y="78.6">V power</text>
<text x="125.1" y="78.6">supply</text>
<text x="112.5" y="91.3">1.2</text>
<text x="116.7" y="91.3">V power</text>
<text x="125.6" y="91.3">supply</text>
<text x="27.1" y="126.6">Power</text>
<text x="28.7" y="129.1">LED0/PHYAD[0](PD)</text>
<text x="33.9" y="126.6">On</text>
<text x="37.4" y="131.7">0</text>
<text x="37.5" y="126.6">Strapping</text>
<text x="47.8" y="126.6">for</text>
<text x="48.7" y="129.1">LED0/PHYAD[1](PD)</text>
<text x="51.6" y="126.6">PHY address</text>
<text x="57.7" y="131.7">0</text>
<text x="65" y="126.6">setting</text>
<text x="70.9" y="129.1">PHY Address</text>
<text x="74.1" y="131.7">00000</text>
<text x="93.8" y="126.6">Power</text>
<text x="99.4" y="129.1">RXD1(PD)</text>
<text x="100.6" y="126.6">On</text>
<text x="103.4" y="131.7">0</text>
<text x="104.2" y="126.6">Strapping</text>
<text x="114.5" y="126.6">for</text>
<text x="116.5" y="129.1">LED function</text>
<text x="116.8" y="131.7">LED function</text>
<text x="118.3" y="126.6">LED function</text>
<text x="131.8" y="126.6">selection</text>
<text x="37.4" y="137">1</text>
<text x="37.4" y="134.2">0</text>
<text x="57.7" y="134.2">1</text>
<text x="57.7" y="136.8">0</text>
<text x="74.1" y="136.8">00001</text>
<text x="74.1" y="134.2">00010</text>
<text x="103.4" y="134.2">1</text>
<text x="116.6" y="134.2">WOL function</text>
<text x="37.4" y="139.3">1</text>
<text x="57.7" y="139.3">1</text>
<text x="74.1" y="139.3">00011</text>
<text x="28.1" y="154.5">Power</text>
<text x="34.9" y="154.5">On</text>
<text x="38.5" y="154.5">Strapping</text>
<text x="48.8" y="154.5">for</text>
<text x="52.6" y="154.5">MII/RMII</text>
<text x="61.7" y="154.5">mode</text>
<text x="68" y="154.5">selection</text>
<text x="33.4" y="157.2">RXEN(PD)</text>
<text x="37.4" y="159.8">0</text>
<text x="53.9" y="157.1">RXD3(PD)</text>
<text x="57.9" y="159.6">0</text>
<text x="70.9" y="157.1">PHY Address</text>
<text x="72.8" y="159.6">MII</text>
<text x="76.6" y="159.6">mode</text>
<text x="37.4" y="164.7">1</text>
<text x="37.4" y="162.2">0</text>
<text x="37.4" y="167.1">1</text>
<text x="57.7" y="167.2">1</text>
<text x="57.7" y="164.7">0</text>
<text x="57.9" y="162.2">1</text>
<text x="71.5" y="167.2">RMII1</text>
<text x="71.5" y="164.7">RMII2</text>
<text x="72.8" y="162.2">MII</text>
<text x="76.6" y="162.2">mode</text>
<text x="77.8" y="167.2">mode</text>
<text x="77.8" y="164.7">mode</text>
<text x="27.7" y="169.8">RMII2:TXC</text>
<text x="27.7" y="171.8">RMII1:TXC</text>
<text x="38" y="169.8">50Mhz</text>
<text x="38" y="171.8">50Mhz</text>
<text x="45.3" y="169.8">reference</text>
<text x="45.3" y="171.8">reference</text>
<text x="55.3" y="169.8">clock</text>
<text x="55.3" y="171.8">clock</text>
<text x="61.5" y="169.8">is</text>
<text x="61.5" y="171.8">is</text>
<text x="64.3" y="169.8">output</text>
<text x="64.3" y="171.8">input</text>
<text x="71.5" y="169.8">by</text>
<text x="74.8" y="169.8">default</text>
</g>
<g font-size="1.1" fill="#a90000">
<text x="50.9" y="88.6">1</text>
<text x="54.7" y="88.6">3</text>
<text x="53.1" y="91.6" transform="rotate(-90 53.1 91.6)">2</text>
</g>
</svg>
